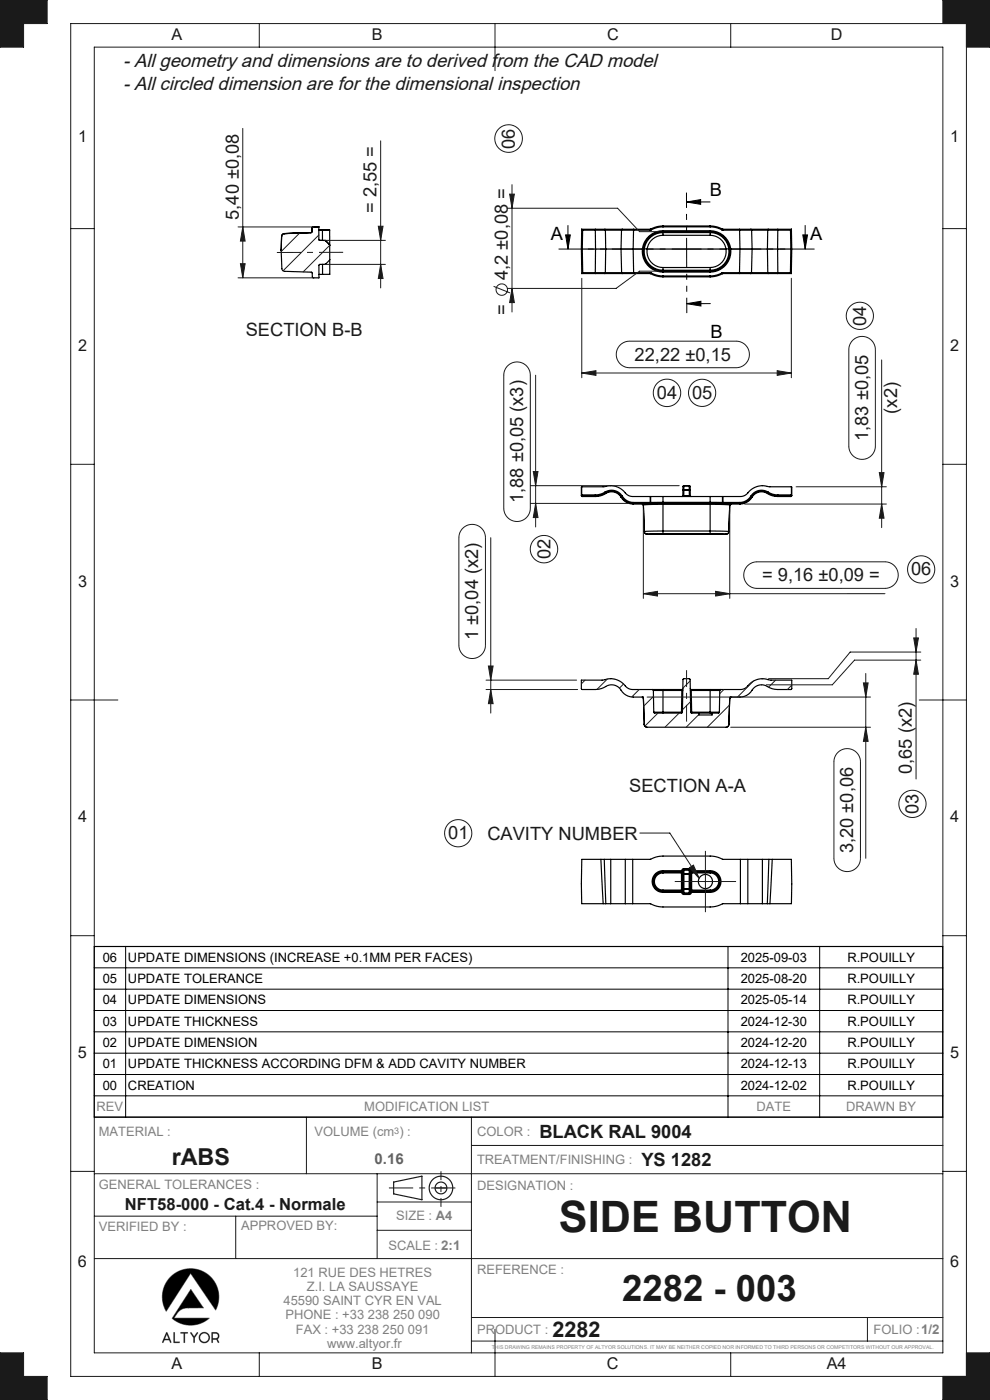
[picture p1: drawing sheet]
<svg xmlns="http://www.w3.org/2000/svg" width="210mm" height="297mm" viewBox="0 0 210 297" stroke-linecap="round" stroke-linejoin="round" font-family="sans-serif">
<g fill="none" stroke="#000" stroke-width=".25">
<path d="M59.6 53h.1M59.6 53v.1M59.6 53.1l.2 3.9a.6 .6 0 0 0 .6 .6l5.7 .1 .1 .2 .1 1h1.4v-2.7l1.3-.2 .9-1M59.7 50.1l-.1 2.9M59.7 50.1h.1M59.7 50.1l-.1 3M60.3 49.6a.6 .6 0 0 0-.6 .5M60.3 49.6h.1M66 49.3h.1M66 49.3l-5.7 .3M66.2 49.1l-.2 .2M66.2 49.1v.1"/>
<path d="M66.2 49.2l-.2 .1M66.2 48.3h.1M66.2 48.3v.9M66.4 48.1l-.2 .2v.6v-.6M66.4 48.1l-.2 .2M66.4 48.1h1.2v2.7M66.4 48.1h.1M67.6 50.8l.2 .2M67.8 51h1.2M67.8 51h.1M68 48.8h.1M68 48.8h-.1"/>
<path d="M68 48.8h.6M68.4 48.8v2.2M68.4 56.1v2.1M68.4 58.2h-.7M68.6 48.8h.4M68.6 48.8h-.1M69 51l.1 .1M69 51h.1M69 48.8h.1M69 48.8h-1.4h.8M69.1 51.1l.8 .8M69.1 51.1h.1"/>
<path d="M69.7 48.8h.1M69.7 48.8h-1.7M69.7 48.8h.2M69.9 51.9v.1M69.9 51.9h.1M69.9 48.8h-1.5M69.9 48.8l.1 9.4h-1.6M69.9 52h.1M123.3 52.8h.2M123.3 52.8l.1 5.2M123.4 48.6h.1M123.4 48.6l-.1 4.2"/>
<path d="M123.4 48.6l.2 .2M123.4 48.6h2.9M123.4 58h.1M123.4 58h2.9M123.5 52.8h2.8M123.5 52.8l.1 5M123.6 48.8h2.7M123.6 48.8l-.1 4M123.6 57.8l-.2 .2M123.6 57.8h2.7M126.3 57.8h2.1M126.3 57.8v.2"/>
<path d="M126.3 58h2M126.3 48.8h2.1M126.3 48.6v.2M126.3 48.6h2M126.3 48.8v4M126.3 52.8h2.2M126.3 52.8v5M128.3 58h3.7M128.3 48.6l.1 .2M128.3 48.6h3.7M128.4 57.8h3.5M128.4 57.8l-.1 .2"/>
<path d="M128.4 48.8h3.4M128.4 48.8l.1 4M128.5 52.8l-.1 5M128.5 52.8h3.2M131.7 52.8h2.6M131.7 52.8l.2 5M131.8 48.8l-.1 4M131.8 48.8h2.6M131.9 57.8h2.5M131.9 57.8l.1 .2M132 48.6l-.2 .2M132 48.6h2.4"/>
<path d="M132 58h2.4M134.3 52.8h2M134.3 52.8l.1 5M134.4 48.6v.2M134.4 48.8l-.1 4M134.4 48.8h3.5M134.4 48.6h3.5M134.4 57.8v.2M134.4 57.8h3.5M134.4 58h3.5M136.3 52.8a4.4 4.4 0 0 0 4.3 4.9M136.3 52.8h.1"/>
<path d="M136.3 52.8l.2 .1M136.3 52.8h.2M136.5 52.9a4.2 4.2 0 0 0 4.1 4.6M136.5 52.8h.2M136.5 52.8v.1M136.7 52.8a4 4 0 0 0 3.9 4.5M136.7 52.8h.1M136.7 52.8h.6M137.3 52.8h.1M137.3 52.8a3.4 3.4 0 0 0 3.3 4M137.3 52.8h16.7M137.9 57.8l.2 .1"/>
<path d="M137.9 48.6v.2M137.9 57.8v.2M137.9 58l.1 .1M138 48.6h-.1M138 48.6l.1 .2M138 58.1l1.3 .5 1.3 .1M138.1 48.8h-.2M138.1 57.9l1.2 .5 1.3 .1M138.1 57.9l-.1 .2M140.6 49.9a3.4 3.4 0 0 0-3.3 2.9M140.6 49.3a4 4 0 0 0-3.9 3.5M140.6 49.3v.6"/>
<path d="M140.6 56.8v.5M140.6 49.1a4.2 4.2 0 0 0-4.1 3.7M140.6 48.9a4.4 4.4 0 0 0-4.3 3.9M140.6 48.9v.2M140.6 57.5v.2M140.6 48.1l-1.3 .2-1.2 .5M140.6 47.9l-1.3 .2-1.3 .5M140.6 47.9v.2M140.6 58.5v.2M140.6 49.9h10M140.6 56.8h10M140.6 49.3h10"/>
<path d="M140.6 57.3h10M140.6 49.1v.2M140.6 57.3v.2M140.6 49.1h10M140.6 57.5h10M140.6 48.1h10M140.6 48.9h10M140.6 57.7h10M140.6 58.5h10M140.6 47.9h10M140.6 58.7h10M150.6 49.9a3.4 3.4 0 0 1 3.4 2.9"/>
<path d="M150.6 49.3a4 4 0 0 1 4 3.5M150.6 49.3v.6M150.6 56.8v.5M150.6 49.1a4.2 4.2 0 0 1 4.2 3.7M150.6 57.5v.2M150.6 48.9v.2M150.6 48.9a4.4 4.4 0 0 1 4.4 3.9M150.6 48.1l1.3 .2 1.3 .5M150.6 47.9v.2M150.6 47.9l1.4 .2 1.2 .5M150.6 58.5v.2M150.6 49.1v.2"/>
<path d="M150.6 57.3v.2M153.2 48.8h.1M153.2 57.9l-1.3 .5-1.3 .1M153.2 57.9v.2M153.2 48.6v.2M153.2 48.6h.1M153.2 58.1l-1.2 .5-1.4 .1M153.3 57.8l-.1 .1M153.3 48.6v.2M153.3 58l-.1 .1M153.3 57.8v.2M153.3 48.8h3.6"/>
<path d="M153.3 57.8h3.6M153.3 48.6h3.6M153.3 58h3.6M154 52.8h.1M154 52.8a3.4 3.4 0 0 1-3.4 4M154.6 52.8h-.6M154.6 52.8h.1M154.6 52.8a4 4 0 0 1-4 4.5M154.8 52.8h-.2M154.8 52.8v.1M154.8 52.9a4.2 4.2 0 0 1-4.2 4.6M155 52.8h-.2"/>
<path d="M155 52.8l-.2 .1M155 52.8a4.4 4.4 0 0 1-4.4 4.9M155 52.8h2M155 52.8h.1M156.9 57.8h2.5M156.9 58h2.3M156.9 57.8v.2M156.9 48.8h2.5M156.9 48.6v.2M156.9 48.6h2.4M156.9 48.8l.1 4M157 52.8h2.5"/>
<path d="M157 52.8l-.1 5M159.2 58h3.8M159.3 48.6l.1 .2M159.3 48.6h3.7M159.4 57.8l-.2 .2M159.4 57.8h3.5M159.4 48.8l.1 4M159.4 48.8h3.4M159.5 52.8l-.1 5M159.5 52.8h3.3M162.8 52.8h2.1M162.8 52.8l.1 5"/>
<path d="M162.8 48.8h2.2M162.8 48.8v4M162.9 57.8h2.1M162.9 57.8l.1 .2M163 48.6l-.2 .2M163 48.6h2M163 58h2M164.9 52.8h2.8M164.9 52.8l.1 5M165 48.6v.2M165 48.8h2.7M165 48.6h2.9"/>
<path d="M165 48.8l-.1 4M165 57.8v.2M165 57.8h2.7M165 58h2.9M167.7 57.8l.2 .2M167.7 48.8v4M167.7 52.8h.2M167.7 52.8v5M167.9 58h.1M167.9 48.6l-.2 .2M167.9 48.6h.1M167.9 48.6v4.2"/>
<path d="M167.9 52.8v5.2M123.3 105.1l.2 .2M123.4 103.3h4.5a4.4 4.4 0 0 1 5.1 1.6l1 .4h3.9M123.4 105h.1M123.4 103.3v1.7M123.4 105l-.1 .1M123.4 103.3l-.1 1.8M123.4 105l.2 .2M123.4 105h2.9M123.5 105.3h2.8M123.6 105.2l-.1 .1M123.6 105.2h2.7"/>
<path d="M126.3 105v.2M126.3 105.2v.1M128.3 104.4a2.66 2.66 0 0 1 3.7 .9M128.3 104.4l-1 .4-1 .2M128.3 104.4l.1 .2M128.4 104.6a2.46 2.46 0 0 1 3.4 .8M128.4 104.6l-1 .4-1.1 .2M128.4 104.6l.1 .1M128.5 104.7a4 4 0 0 1-2.2 .6M128.5 104.7a2.32 2.32 0 0 1 3.2 .8M131.7 105.5a3 3 0 0 0 2.6 1.4M131.8 105.4a3 3 0 0 0 2.6 1.4"/>
<path d="M131.8 105.4l-.1 .1M132 105.3l.3 .3a2.8 2.8 0 0 0 2.1 1M132 105.3l-.2 .1M134.3 106.9h2M134.4 106.6v.2M134.4 106.6h3.5M134.4 106.8l-.1 .1M134.4 106.8h3.5M136.3 106.9l.2 .2M136.3 106.9h.1M136.4 107v.1M136.5 107.1h.1"/>
<path d="M136.5 107.1l.2 5.7M136.5 107.1l.2 5.6M136.6 112.7l.2 .4 .3 .2M136.6 112.7h.1M136.7 112.8h.1M136.7 112.8a.62 .62 0 0 0 .6 .5M136.7 112.7h-.1M137.3 113.3h.1M137.3 113.3h16.7M137.9 106.6v.2M137.9 105.3h.1M137.9 105.3v1.3"/>
<path d="M138 105.3h2.6M138 106.6l.1 .2M138 106.6h-.1M138 105.3v1.3M138.1 106.8h-.2M140.6 106.6h-2.6M140.6 106.8h-2.5M140.6 106.6v.2M140.6 106.8l-4.3 .1M140.6 107l-4.1 .1M140.6 106.8v.2M140.6 112.7l-3.9 .1"/>
<path d="M140.6 112.7v.5M140.6 113.2l-3.3 .1M140.6 106.8l-4.2 .1M140.6 105.3v1.3M140.6 107v5.7M140.6 105.3h10M140.6 106.6h10M140.6 106.8h10M140.6 107h10M140.6 112.7h10M140.6 113.2h10M144.8 105.1h.2"/>
<path d="M144.8 105.1l-.2 .2M144.9 103.2l-.1 1.9M145 105.1v.2M145 105.1h1.2M145.1 103.9l-.2 .1h.2M145.1 103.9v.1M145.1 104l-.1 1.1M145.1 104h1.1M145.1 103.9h1.1M145.1 103.1l-.2 .1M145.1 103v.1M145.1 103l-.2 .2"/>
<path d="M145.1 103.1v.8M145.1 103.1h1.1M145.1 103h1.1M146.2 103.1l.2 .1M146.2 103v.1M146.2 103l.2 .2M146.2 103.1v.8M146.2 103.9l.2 .1h-.2M146.2 103.9v.1M146.2 104v1.1M146.2 105.1v.2M146.2 105.1h.2"/>
<path d="M146.4 103.2v1.9M146.4 105.1l.2 .2M150.6 106.6v.2M150.6 106.6h2.6M150.6 105.3h2.6M150.6 106.8h2.6M150.6 106.8l4.4 .1M150.6 106.8v.2M150.6 107l4.2 .1M150.6 112.7l4 .1M150.6 113.2l3.4 .1M150.6 112.7v.5"/>
<path d="M150.6 106.8l4.2 .1M150.6 105.3v1.3M150.6 107v5.7M153.2 106.8h.1M153.2 106.6v.2M153.2 106.6h.1M153.2 105.3h.1M153.2 105.3v1.3M153.3 106.6v.2M153.3 106.6h3.6M153.3 106.8h3.6M153.3 105.3v1.3"/>
<path d="M154 113.3h.1M154.6 112.7h.1M154.6 112.8a.62 .62 0 0 1-.6 .5M154.6 112.8h.1M154.6 112.7v.1M154.6 112.7l-.1 .4-.3 .2M154.8 107.1l-.2 5.6M154.8 107.1l-.2 5.7M154.8 107.1h.1M154.8 107v.1M155 106.9l-.2 .2M155 106.9h.1"/>
<path d="M155 106.9h2M156.9 106.6v.2M156.9 106.8l.1 .1M159.3 105.3l-.3 .3a2.8 2.8 0 0 1-2.1 1M159.3 105.3l.1 .1M159.4 105.4a3 3 0 0 1-2.5 1.4M159.4 105.4l.1 .1M159.5 105.5a3 3 0 0 1-2.5 1.4M162.8 104.7a4 4 0 0 0 2.1 .6M162.8 104.7a2.32 2.32 0 0 0-3.3 .8M162.8 104.6a2.46 2.46 0 0 0-3.4 .8M162.8 104.6l1.1 .4 1.1 .2"/>
<path d="M162.8 104.6v.1M163 104.4l.9 .4 1.1 .2M163 104.4a2.66 2.66 0 0 0-3.7 .9M163 104.4l-.2 .2M164.9 105.3h2.8M165 105v.2M165 105h2.9M165 105.2h2.7M165 105.2l-.1 .1M167.7 105.2v.1M167.9 105l-.2 .2M167.9 103.3h-4.6a4.4 4.4 0 0 0-5 1.6l-1 .4h-4"/>
<path d="M167.9 105h.1M167.9 103.3v1.7M167.9 103.3v1.8M167.9 105v.1M167.9 105.1l-.2 .2M136.3 147.9l.2 .2M136.3 147.9h.1M136.4 147.9v.2M136.5 148.1h.1M136.5 148.1l.2 5.5M136.5 148l.2 5.7M136.6 153.7l.2 .3 .3 .2"/>
<path d="M136.6 153.7h.1M136.7 153.7l.1 .4 .5 .2h16.7l.4-.2 .2-.4M136.7 153.7h-.1M138.4 146.3h-4.2a2.56 2.56 0 0 1-2-1.3 4.5 4.5 0 0 0-4.5-.7h-4.4v1.8l.2 .2a7.9 7.9 0 0 0 4.6-.4 2.51 2.51 0 0 1 3.9 .9 3 3 0 0 0 2.3 1.1h2M138.4 146.3l.2 .2M138.4 146.3h2.2M138.6 146.5h2M138.6 146.5l.1 4.6M138.7 151.1h1.9M138.7 151.1l.2 .2h5.7M140.6 146.3v.2M140.6 151.1v.2"/>
<path d="M140.6 146.5v4.6M140.6 146.3h4M140.6 151.1h4M140.6 146.5h4M144.6 151.1h.2M144.6 151.1v.2M144.6 146.5h.2M144.6 146.5v4.6M144.6 146.3v.2M144.8 151.1l-.2 .2M144.8 151.1l.1-6.9 .2-.2h1.1l.2 .1 .1 7M144.8 146.1l-.2 .2"/>
<path d="M146.4 146.1l.2 .2M146.4 146.5h.2M146.5 151.1l.2 .2M146.5 151.1h.2M146.6 146.3v.2M146.6 146.3h4M146.6 146.5l.1 4.6M146.6 146.5h4M146.7 151.1v.2M146.7 151.3h1.5M146.7 151.1h3.9M148.2 151.3h2.8"/>
<path d="M148.2 151.3v.4h2.8v-.4M150.6 146.3v.2M150.6 146.3h2.3M150.6 151.1v.2M150.6 146.5h2.1M150.6 151.1h2M150.6 146.5v4.6M152.7 146.5l-.1 4.6-.2 .2h-1.4M152.9 146.3l-.2 .2M152.9 146.3h4.2a2.56 2.56 0 0 0 2-1.3 4.5 4.5 0 0 1 4.5-.7h4.3v1.8l-.2 .2a8.2 8.2 0 0 1-4.4-.4 2.56 2.56 0 0 0-4.1 1 3 3 0 0 1-2.2 1h-2M154.6 153.7h.1M154.6 153.7l-.1 .4-.3 .1"/>
<path d="M154.8 148l-.2 5.7M154.8 148.1l-.2 5.6M154.8 148.1h.1M154.8 148h.1M154.8 148v.1M155 147.9l-.2 .2M155 147.9h.1M127.5 182.3l.4 9.4M127.5 182.3h.7M127.5 182.3h-4.1v9.4h4.5M127.9 191.7h.6M128.2 182.3l.3 9.4"/>
<path d="M128.2 182.3h1.4M128.5 191.7h1.1M129.6 191.7h3M129.6 182.3h3M129.6 182.3v9.4M132.6 191.7h1.6M132.6 182.3h1.6M132.6 182.3v9.4M134.2 182.3h3.8a5.4 5.4 0 0 1 2.6-.7h10a5.7 5.7 0 0 1 2.7 .7h3.8M134.2 191.7h3.8a5.4 5.4 0 0 0 2.6 .7h10a5.7 5.7 0 0 0 2.7-.7h3.8M134.2 182.3v9.4M140.6 184.7a2.3 2.3 0 0 0-2.3 2.3 2.3 2.3 0 0 0 2.3 2.3"/>
<path d="M140.6 184.7v.2M140.6 184.9a2.1 2.1 0 0 0-2.1 2.1 2.1 2.1 0 0 0 2.1 2.1M140.6 189.1v.2M140.6 185a2.02 2.02 0 0 0-2 2 2.02 2.02 0 0 0 2 2M140.6 185v.2M140.6 185.2a1.82 1.82 0 0 0-1.8 1.8 1.82 1.82 0 0 0 1.8 1.8M140.6 188.8v.2M140.6 184.9v.1M140.6 189v.1M140.6 189.3h4M140.6 184.7h4M140.6 184.9h4"/>
<path d="M140.6 189.1h4M140.6 185h4M140.6 189h4M140.6 185.2h4M140.6 188.8h4M144.6 185l.2 .2M144.6 185.2h.2M144.6 185v.2M144.6 188.8h.2M144.6 188.8v.2M144.6 189v.1M144.6 185.2v3.6"/>
<path d="M144.6 184.9l.2 .2M144.6 189.1v.2M144.6 184.9v.1M144.6 184.7h.2M144.6 184.7v.2M144.6 189.3h.2M144.6 189.4h.2M144.6 189.4l.2 .2 .2 .2M144.6 184.7h.1M144.6 189.3v.1M144.8 188.8l-.2 .2M144.8 188.8v.1"/>
<path d="M144.8 185.2v3.6M144.8 188.9v.4M144.8 188.9l-.2 .2M144.8 185.1v.1M144.8 184.7v.4M144.8 189.4l.2 .2M144.8 184.7h.1M144.8 189.3v.1M144.9 189.3l.2 .2M144.9 184.7v.8M144.9 189.3l-.1 .1M144.9 188.5h.2"/>
<path d="M144.9 185.5h.2M144.9 188.5l.2 .2M144.9 185.5v3M144.9 188.5v.8M145 184.5l-.2 .2M145 184.3l-.2 .1-.2 .3M145 184.3v.2M145 189.6v.2M145 189.6h1.2M145 184.5h.1M145 184.5h1.2M145 184.3h1.2"/>
<path d="M145 189.8h1.2M145.1 184.5l-.2 .2M145.1 184.5h.1M145.1 189.5h.1M145.1 184.5v.9M145.1 184.5h1.1M145.1 189.5h1.1M145.1 189.5l-.1 .1M145.1 185.4l-.2 .1M145.1 185.4v.1M145.1 188.5v.2M145.1 185.5v3"/>
<path d="M145.1 185.5h1.1M145.1 185.4h1.1M145.1 188.5h1.1M145.1 188.7h1.1M145.1 188.7v.8M146.2 185.4v.1M146.2 188.5h.2M146.2 185.5h.2M146.2 185.4l.2 .1M146.2 188.5v.2M146.2 185.5v3M146.2 188.7v.8"/>
<path d="M146.2 184.5l.2 .2M146.2 184.5h.1M146.2 189.5h.1M146.2 184.5v.9M146.2 189.5v.1M146.2 184.3l.3 .1 .1 .3M146.2 184.3v.2M146.2 189.6v.2M146.4 188.5l-.2 .2M146.4 185.5v3M146.4 188.5v.8M146.4 189.3l-.2 .2"/>
<path d="M146.4 184.7v.8M146.4 184.7v.4M146.4 189.4l-.2 .2M146.4 184.7h.2M146.4 189.3h.2M146.4 189.4h.2M146.4 184.7h.1M146.4 189.3v.1M146.4 188.9v.4M146.4 188.9l.2 .2M146.4 185.1l.1 .1M146.5 188.8l.2 .2"/>
<path d="M146.5 185.2h.2M146.5 188.8h.2M146.5 185.2v3.6M146.5 188.8l-.1 .1M146.6 184.7v.2M146.6 189.4l-.1 .2-.3 .2M146.6 184.7h.1M146.6 189.3v.1M146.6 189.3h4M146.6 184.7h4M146.6 184.9l-.2 .2M146.6 189.1v.2"/>
<path d="M146.6 184.9h4M146.6 189.1h4M146.6 184.9l.1 .1M146.7 185l-.2 .2M146.7 185v.2M146.7 188.8v.2M146.7 185h3.9M146.7 189l-.1 .1M146.7 189h3.9M146.7 185.2h3.9M146.7 185.2v3.6M146.7 188.8h3.9"/>
<path d="M150.6 184.7a2.3 2.3 0 0 1 2.3 2.3 2.3 2.3 0 0 1-2.3 2.3M150.6 189.1v.2M150.6 184.9a2.1 2.1 0 0 1 2.1 2.1 2.1 2.1 0 0 1-2.1 2.1M150.6 184.7v.2M150.6 185a2.02 2.02 0 0 1 2.1 2 2.02 2.02 0 0 1-2.1 2M150.6 188.8v.2M150.6 185.2a1.82 1.82 0 0 1 1.9 1.8 1.82 1.82 0 0 1-1.9 1.8M150.6 185v.2M150.6 184.9v.1M150.6 189v.1M157.1 191.7h1.5M157.1 182.3h1.5"/>
<path d="M157.1 182.3v9.4M158.6 191.7h3.1M158.6 182.3h3.1M158.6 182.3v9.4M161.7 191.7h1.1M161.7 182.3h1.4M161.7 182.3v9.4M162.8 191.7h.5M163.1 182.3l-.3 9.4M163.1 182.3h.7M163.8 182.3l-.5 9.4M163.8 182.3h4.1v9.4h-4.6"/>
<circle cx="149.6" cy="187" r="1.5"/>
</g>
<g fill="none" stroke="#191924" stroke-width=".21">
<path d="M0 0h10v5h-5v5h-5zM15 5h190v287h-190zM20 10h180v277h-180zM55 5v5M105 5v10M155 5v5M200 5v-5h10v10h-5M15 48.5h5M63.6 49.4l-3.9 4M67.6 49.9l-7.6 7.6M67.7 58.8l-.2 .1M69.9 52l-5.6 5.7"/>
<path d="M200 48.5h5M15 98.5h5M200 98.5h5M15 148.5h10M124.1 144.3l-.8 .8M128.8 144.1l-2.2 2.2M132.3 145.1l-.9 .9M135.6 146.3l-1.6 1.6M138.6 147.7l-2.1 2.1M139.6 151.3l-2.8 2.7M144.1 151.3l-3 3M146.4 144.4l-1.6 1.6"/>
<path d="M146.5 148.9l-1.7 1.7M148.2 151.6l-2.7 2.7M153.5 146.3l-.8 .9M154.7 149.6l-4.7 4.7M159.8 144.5l-3.4 3.4M164.5 144.3l-1.5 1.5M167.9 145.3l-.9 1M195 148.5h10M15 198.5h5M200 198.5h5M20 237h180M65 237v12"/>
<path d="M100 237v50M15 248.5h5M20 249h180M20 258h60M50 258v9M80 249v18M80 255h20M100 243h100M200 248.5h5M20 267h180M80 261h20M100 279.5h100"/>
<path d="M184 279.5v5M0 287h5v5h5v5h-10zM55 287v5M100 284.5h100M105 282v10M155 287v5M205 287h5v10h-10v-5"/>
</g>
<g fill="none" stroke="#191924" stroke-width=".25">
<path d="M83.5 250.8l6-1.3v5l-6-1.2z"/>
<circle cx="93.5" cy="252" r="1.25"/>
<circle cx="93.5" cy="252" r="2.5"/>
</g>
<g fill="none" stroke="#808080" stroke-width=".21">
<path d="M36.1 271a6 6 0 0 1 7.8-.7 6 6 0 0 1 1.8 7.6l-5.3-7.8-5.1 8.1a6 6 0 0 1 .8-7.2zM40.5 273.6l2.6 3.9h-3.2a2.7 2.7 0 0 0-2.4 1.3l-.6 .8h7.5a6 6 0 0 1-7.9 .1zM34.5 284.8h.1M34.5 284.8l.3-.5h1.1l.3 .5M35.4 283l.4 1.1h-.9zM36.2 284.8l-.8-2.1-.9 2.1M36.2 284.8h.1M36.9 282.7h.1v2h1l.1 .1h-1.2zM38.3 282.7h1.5l-.6 .1-.1 2-.1-2h-.6zM40.5 282.7l.7 .9 .6-.9h.1l-.6 1.1v1h-.2a2.04 2.04 0 0 0-.7-2zM44.9 282.7h.9a.74 .74 0 0 1 .7 .5 .74 .74 0 0 1-.4 .9l.3 .7-.5-.7h-.8v.7h-.1zM45.1 282.8h.7a.56 .56 0 0 1 .5 .6 .56 .56 0 0 1-.5 .6h-.7z"/>
<path d="M46.3 284.8h.1"/>
<circle cx="43.3" cy="283.8" r="1.12"/>
<circle cx="43.3" cy="283.8" r=".96"/>
</g>
<path d="M92.3 252h2.5" fill="none" stroke="#191924" stroke-width=".21" stroke-dasharray="30.5 1.3 1.3 1.3" stroke-linecap="butt"/>
<path d="M93.5 248.5v7.5" fill="none" stroke="#191924" stroke-width=".21" stroke-dasharray="30.5 1.3 1.3 1.3" stroke-dashoffset="28.6" stroke-linecap="butt"/>
<path d="M82.5 252h14.1" fill="none" stroke="#191924" stroke-width=".21" stroke-dasharray="30.5 1.3 1.3 1.3" stroke-dashoffset="25.3" stroke-linecap="butt"/>
<path d="M36.2 270.9a6 6 0 0 0-.9 7.3l5.1-8.1 5.3 7.8a6 6 0 0 0-1.7-7.6 6 6 0 0 0-7.8 .6zM40.5 273.6l-4 6.1a6 6 0 0 0 7.9-.1h-7.5l.6-.8a2.65 2.65 0 0 1 2.4-1.3h3.2zM35.3 282.7l-.8 2.1h.1l.2-.5h1.1l.3 .5-.8-2.1zM35.4 283l.4 1.1h-.9zM38.3 282.7l.1 .1h.6v2h.1l.1-2 .6-.1zM36.9 282.7v2.1h1.1v-.1h-1v-2zM42.2 283.8a1.15 1.15 0 0 0 2.3 0 1.15 1.15 0 0 0-2.3 0zM42.4 283.8a.96 .96 0 0 1 1.9 0 .96 .96 0 0 1-1.9 0zM40.4 282.7l.7 1.1v1h.1l.1-1 .6-1.1h-.1l-.6 .9zM45 282.7l-.1 2.1h.2v-.7h.8l.5 .7-.3-.7 .4-.5-.2-.6-.4-.3zM45.1 282.8l1 .2 .2 .4-.1 .4-.3 .2h-.8z" fill-rule="evenodd" fill="#000"/>
<path d="M0 287v10h10v-5h-5v-5zM200 0h10v10h-5v-5h-5zM205 287h5v10h-10v-5h5zM0 0h10v5h-5v5h-5z" fill-rule="evenodd" fill="#191924"/>
<g fill="none" stroke="#191924" stroke-width=".21">
<path d="M51.5 27.2v31.7M80.7 29.9v31.2M108.6 39.2v27M50.5 48.1h16.1M50.5 58.9h16.2M51 55.9h1l-.5 3zM51.5 48.1l.5 3h-1zM68.8 51h12.9M68.8 56.1h12.9M80.2 48h1l-.5 3zM80.7 56.1l.5 3h-1zM107.6 44.2h23.4l4.7 4.9h3.9"/>
<path d="M108.1 41.2h1l-.5 3zM123.4 59v21.1M139.6 57.5h-4l-4.9 3.7h-23.1M167.9 59v21.1M104.7 60.7l3.5 1.4M107.6 77.7a2.82 2.82 0 0 1 3.1-.7 2.82 2.82 0 0 1 1.8 2.6v28.2a2.82 2.82 0 0 1-2.8 2.8 2.82 2.82 0 0 1-2.8-2.8v-28.2a2.82 2.82 0 0 1 .7-1.9zM108.6 61.2l.5 3h-1zM113.6 79.6v32.2M123.4 79.1l3-.5v1zM123.4 79.1h44.5M131.6 73.2a2.82 2.82 0 0 1 1.9-.8h22.6a2.82 2.82 0 0 1 2.9 2.8 2.82 2.82 0 0 1-2.9 2.8h-22.6a2.82 2.82 0 0 1-2.6-1.8 2.82 2.82 0 0 1 .7-3zM164.9 78.6l3 .5-3 .5z"/>
<path d="M180.8 72.2a2.82 2.82 0 0 1 3.1-.6 2.82 2.82 0 0 1 1.8 2.6v20.4a2.82 2.82 0 0 1-2.8 2.9 2.82 2.82 0 0 1-2.8-2.9v-20.4a2.82 2.82 0 0 1 .7-2zM187 76.4v35.5M98.1 112.1a2.82 2.82 0 0 1 3.1-.7 2.82 2.82 0 0 1 1.8 2.7v22.8a2.82 2.82 0 0 1-2.8 2.8 2.82 2.82 0 0 1-2.9-2.8v-22.8a2.82 2.82 0 0 1 .8-2zM104.1 114.1v37.2M112.6 103h31.5M112.6 106.8h20.8M113.1 100h1l-.5 3zM113.6 106.8l.5 3h-1zM136.5 108.1v18.9M154.8 108.1v18.8M158 106.9h30M158.6 120a2.82 2.82 0 0 1 2-.8h27.1a2.82 2.82 0 0 1 2.8 2.8 2.82 2.82 0 0 1-2.8 2.8h-27.1a2.82 2.82 0 0 1-2.6-1.7 2.82 2.82 0 0 1 .6-3.1z"/>
<path d="M168.9 103.3h19.1M186.5 100.3h1l-.5 3zM187 106.9l.5 3h-1zM136.5 126l3-.6v1zM151.8 125.4l3 .5-3 .5zM187.7 125.9l-51.2 .1M193.8 135.3h1l-.5 3zM194.3 133.3v32M195.3 138.3h-15l-4.6 5.7h-12.7M103.1 144.3h19.2M103.1 146.3h19.4M103.6 141.3h1l-.5 3z"/>
<path d="M104.1 146.3l.5 3h-1zM137.3 147.9h47.3M155 154.3h29.6M177.7 159.7a2.82 2.82 0 0 1 3.1-.7 2.82 2.82 0 0 1 1.7 2.6v20.5a2.82 2.82 0 0 1-2.8 2.8 2.82 2.82 0 0 1-2.8-2.8v-20.5a2.82 2.82 0 0 1 .8-1.9zM183.1 144.9h1l-.5 3zM183.6 154.3l.5 3h-1zM183.6 142.9v39.2M194.3 140l.5 3h-1zM195.3 140h-14l-4.7 5.3h-14.1M135.7 176.7h6.4l6.2 9.6M144.6 187h10M146.3 184.1l.8-.6 1.2 2.8z"/>
<path d="M149.6 182v10"/>
<circle cx="107.9" cy="29.4" r="2.93"/>
<circle cx="106.4" cy="61.4" r="1.21"/>
<circle cx="182.4" cy="67" r="2.89"/>
<circle cx="141.5" cy="83.3" r="2.91"/>
<circle cx="148.9" cy="83.3" r="2.89"/>
<circle cx="115.4" cy="116.5" r="2.91"/>
<circle cx="195.4" cy="120.8" r="2.89"/>
<circle cx="97.2" cy="176.8" r="2.89"/>
<circle cx="193.6" cy="170.5" r="2.89"/>
</g>
<g fill="none" stroke="#000" stroke-width=".21">
<path d="M120 49.8h1l-.5 3zM120.5 47.8v5M145.6 42.9l3-.6v1zM150.6 42.8l-5 .1M170.3 49.8h1l-.5 3zM170.8 47.8v5M145.7 64.4l3-.5v1zM150.7 64.4h-5M20 205.3h180M20 209.8h180M20 214.4h180M20 218.9h180"/>
<path d="M26.6 200.8v36.2M154.4 200.8v36.2M173.9 200.8v36.2M20 223.4h180M20 227.9h180M20 232.5h180"/>
</g>
<path d="M172.8 52.8h-54.3" fill="none" stroke="#000" stroke-width=".21" stroke-dasharray="6.3 1.3 1.3 1.3 1.3 1.3" stroke-dashoffset="1.4" stroke-linecap="butt"/>
<path d="M145.6 40.9l.1 25.5" fill="none" stroke="#000" stroke-width=".21" stroke-dasharray="6.3 1.3 1.3 1.3 1.3 1.3" stroke-dashoffset="3.1" stroke-linecap="butt"/>
<path d="M161.4 144h.6M161.4 145.3h.3M144.6 187h-1.5M149.6 182v-1.5M149.6 192v1.5M154.6 187h1.5" fill="none" stroke="#191924" stroke-width=".21" stroke-dasharray="30.5 1.3 1.3 1.3" stroke-linecap="butt"/>
<path d="M145.6 142.2v10.9" fill="none" stroke="#191924" stroke-width=".21" stroke-dasharray="30.5 1.3 1.3 1.3" stroke-dashoffset="26.9" stroke-linecap="butt"/>
<path d="M72.8 53.5l-14.1 .1" fill="none" stroke="#191924" stroke-width=".21" stroke-dasharray="30.5 1.3 1.3 1.3" stroke-dashoffset="25.4" stroke-linecap="butt"/>
<path d="M20 200.8h180v36.2h-180z" fill="none" stroke="#000" stroke-width=".25"/>
<path d="M170.3 49.8h1l-.5 3zM120 49.8h1l-.5 3zM145.6 42.9l3-.6v1zM145.7 64.4l3-.5v1z" fill="#000"/>
<g fill="#191924">
<path d="M123.4 79.1l3-.5v1zM164.9 78.6l3 .5-3 .5zM146.3 184.1l.8-.6 1.2 2.8z"/>
<path d="M136.5 126l3-.6v1zM151.8 125.4l3 .5-3 .5z"/>
<path d="M103.6 141.3h1l-.5 3zM104.1 146.3l.5 3h-1z"/>
<path d="M108.1 41.2h1l-.5 3zM108.6 61.2l.5 3h-1zM51.5 48.1l.5 3h-1zM51 55.9h1l-.5 3zM80.2 48h1l-.5 3zM80.7 56.1l.5 3h-1z"/>
<path d="M186.5 100.3h1l-.5 3zM187 106.9l.5 3h-1zM113.1 100h1l-.5 3zM113.6 106.8l.5 3h-1zM183.1 144.9h1l-.5 3zM183.6 154.3l.5 3h-1z"/>
<path d="M194.3 140l.5 3h-1zM193.8 135.3h1l-.5 3z"/>
</g>
<text font-size="9.2" fill="#191924" x="118.6" y="261.3">SIDE BUTTON</text>
<text font-size="7.8" fill="#191924" x="131.9" y="276">2282 - 003</text>
<text font-size="4.9" fill="#191924" x="36.4" y="247.1">rABS</text>
<text font-size="4.6" fill="#191924" x="117.2" y="283.6">2282</text>
<g font-size="4" fill="#191924">
<text x="26.1" y="14.1">- All geometry and dimensions are to derived from the CAD model</text>
<text x="26.1" y="19">- All circled dimension are for the dimensional inspection</text>
</g>
<g font-size="3.9" fill="#191924">
<text x="109.2" y="31.6" transform="rotate(-90 109.2 31.6)">06</text>
<text x="50.6" y="46.6" transform="rotate(-90 50.6 46.6)">5,40 ±0,08</text>
<text x="79.9" y="45.2" transform="rotate(-90 79.9 45.2)">= 2,55 =</text>
<text x="107.7" y="59.4" transform="rotate(-90 107.7 59.4)">4,2 ±0,08 =</text>
<text x="52.1" y="71.2">SECTION B-B</text>
<text x="107.7" y="66.9" transform="rotate(-90 107.7 66.9)">=</text>
<text x="183.7" y="69.1" transform="rotate(-90 183.7 69.1)">04</text>
<text x="134.6" y="76.5">22,22 ±0,15</text>
<text x="139.4" y="84.6">04</text>
<text x="146.8" y="84.6">05</text>
<text x="190.3" y="87.8" transform="rotate(-90 190.3 87.8)">(x2)</text>
<text x="184.2" y="93.6" transform="rotate(-90 184.2 93.6)">1,83 ±0,05</text>
<text x="111" y="106.7" transform="rotate(-90 111 106.7)">1,88 ±0,05 (x3)</text>
<text x="116.7" y="118.6" transform="rotate(-90 116.7 118.6)">02</text>
<text x="161.7" y="123.3">= 9,16 ±0,09 =</text>
<text x="193.3" y="122">06</text>
<text x="101.5" y="135.8" transform="rotate(-90 101.5 135.8)">1 ±0,04 (x2)</text>
<text x="193.4" y="164.2" transform="rotate(-90 193.4 164.2)">0,65 (x2)</text>
<text x="133.5" y="168">SECTION A-A</text>
<text x="194.9" y="172.6" transform="rotate(-90 194.9 172.6)">03</text>
<text x="95.1" y="178">01</text>
<text x="103.4" y="178.2">CAVITY NUMBER</text>
<text x="181" y="181" transform="rotate(-90 181 181)">3,20 ±0,06</text>
<text x="114.4" y="241.3">BLACK RAL 9004</text>
<text x="136.1" y="247.3">YS 1282</text>
</g>
<g font-size="3.9">
<text x="150.6" y="41.5">B</text>
<text x="116.9" y="50.8">A</text>
<text x="171.8" y="50.8">A</text>
<text x="150.7" y="71.8">B</text>
</g>
<text font-size="3.5" fill="#191924" x="26.5" y="256.7">NFT58-000 - Cat.4 - Normale</text>
<g font-size="3.4" fill="#191924">
<text x="36.4" y="8.5">A</text>
<text x="78.9" y="8.5">B</text>
<text x="128.8" y="8.5">C</text>
<text x="176.3" y="8.5">D</text>
<text x="16.6" y="30.2">1</text>
<text x="201.5" y="30.2">1</text>
<text x="16.5" y="74.5">2</text>
<text x="201.5" y="74.5">2</text>
<text x="16.6" y="124.4">3</text>
<text x="201.5" y="124.5">3</text>
<text x="16.5" y="174.5">4</text>
<text x="201.5" y="174.5">4</text>
<text x="16.5" y="224.5">5</text>
<text x="201.5" y="224.5">5</text>
<text x="16.5" y="268.7">6</text>
<text x="201.5" y="268.7">6</text>
<text x="36.3" y="290.5">A</text>
<text x="78.8" y="290.5">B</text>
<text x="128.7" y="290.5">C</text>
<text x="175.4" y="290.5">A4</text>
</g>
<text font-size="3.2" fill="#646464" x="79.5" y="247">0.16</text>
<g font-size="2.7">
<text x="21.8" y="204">06</text>
<text x="27.1" y="204">UPDATE DIMENSIONS (INCREASE +0.1MM PER FACES)</text>
<text x="157.1" y="204">2025-09-03</text>
<text x="179.7" y="204">R.POUILLY</text>
<text x="21.8" y="208.5">05</text>
<text x="27.1" y="208.5">UPDATE TOLERANCE</text>
<text x="157.1" y="208.5">2025-08-20</text>
<text x="179.7" y="208.5">R.POUILLY</text>
<text x="21.8" y="213">04</text>
<text x="27.1" y="213">UPDATE DIMENSIONS</text>
<text x="157.1" y="213">2025-05-14</text>
<text x="179.7" y="213">R.POUILLY</text>
<text x="21.8" y="217.6">03</text>
<text x="27.1" y="217.6">UPDATE THICKNESS</text>
<text x="157.1" y="217.6">2024-12-30</text>
<text x="179.7" y="217.6">R.POUILLY</text>
<text x="21.8" y="222.1">02</text>
<text x="21.8" y="226.6">01</text>
<text x="27.1" y="222.1">UPDATE DIMENSION</text>
<text x="27.1" y="226.6">UPDATE THICKNESS ACCORDING DFM &amp; ADD CAVITY NUMBER</text>
<text x="157.1" y="222.1">2024-12-20</text>
<text x="157.1" y="226.6">2024-12-13</text>
<text x="179.7" y="222.1">R.POUILLY</text>
<text x="179.7" y="226.6">R.POUILLY</text>
<text x="21.8" y="231.1">00</text>
<text x="27.1" y="231.1">CREATION</text>
<text x="157.1" y="231.1">2024-12-02</text>
<text x="179.7" y="231.1">R.POUILLY</text>
</g>
<g font-size="2.7" fill="#808080">
<text x="20.5" y="235.7">REV</text>
<text x="77.3" y="235.7">MODIFICATION LIST</text>
<text x="160.5" y="235.7">DATE</text>
<text x="179.5" y="235.7">DRAWN BY</text>
<text x="21" y="241">MATERIAL :</text>
<text x="66.7" y="241.1">VOLUME (cm ) :</text>
<text x="101.2" y="241">COLOR :</text>
<text x="101.2" y="247">TREATMENT/FINISHING :</text>
<text x="21" y="252.2">GENERAL TOLERANCES :</text>
<text x="101.2" y="252.4">DESIGNATION :</text>
<text x="21" y="261.1">VERIFIED BY :</text>
<text x="51.1" y="260.9">APPROVED BY:</text>
<text x="84" y="258.8">SIZE : A4</text>
<text x="82.4" y="265.1">SCALE : 2:1</text>
<text x="62.2" y="270.9">121 RUE DES HETRES</text>
<text x="65.1" y="273.9">Z.I. LA SAUSSAYE</text>
<text x="101.2" y="270.2">REFERENCE :</text>
<text x="60.1" y="276.9">45590 SAINT CYR EN VAL</text>
<text x="60.5" y="279.9">PHONE : +33 238 250 090</text>
<text x="62.8" y="282.9">FAX : +33 238 250 091</text>
<text x="69.4" y="285.9">www.altyor.fr</text>
<text x="101.2" y="283">PRODUCT :</text>
<text x="185.3" y="283">FOLIO :1/2</text>
</g>
<text font-size="1.9" fill="#808080" x="83.6" y="240.7">3</text>
<text font-size="1.1" fill="#808080" x="104.3" y="286.1">THIS DRAWING REMAINS PROPERTY OF ALTYOR SOLUTIONS. IT MAY BE NEITHER COPIED NOR INFORMED TO THIRD PERSONS OR COMPETITORS WITHOUT OUR APPROVAL.</text>
</svg>
